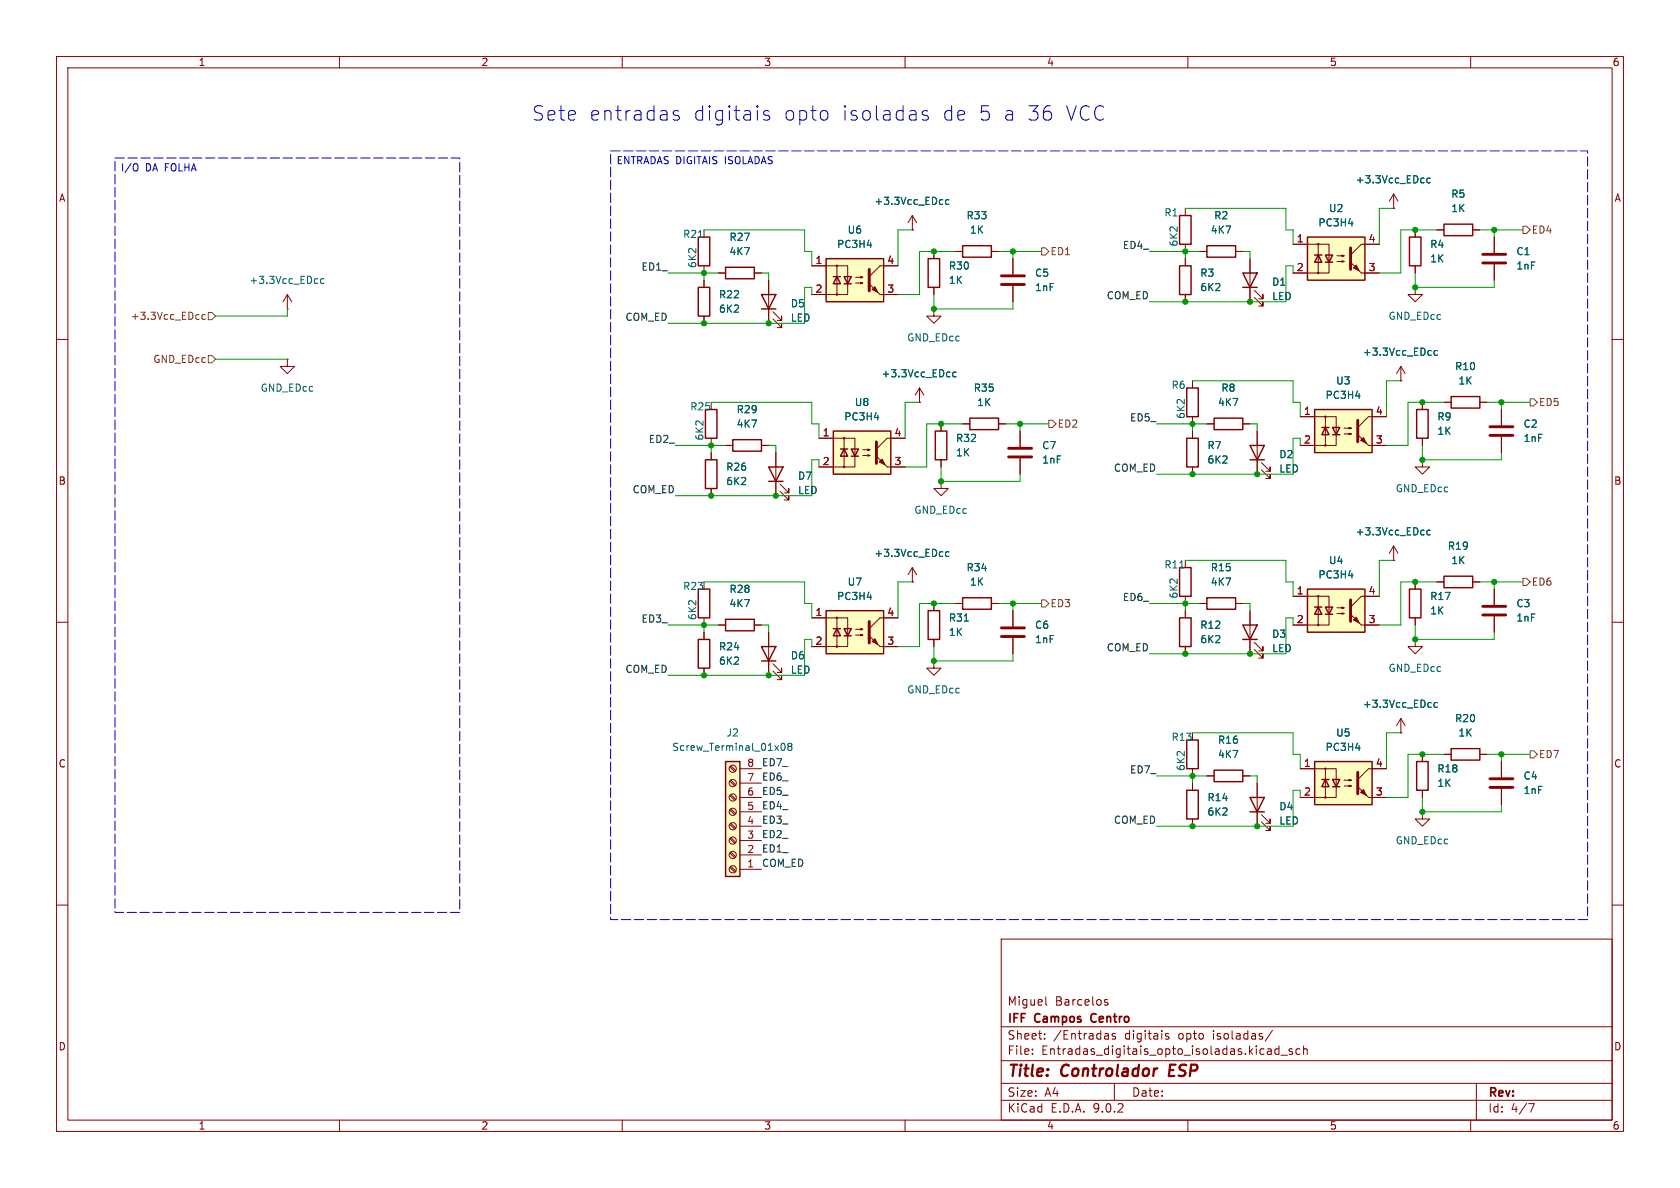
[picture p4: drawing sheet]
<svg xmlns="http://www.w3.org/2000/svg" width="297mm" height="210mm" viewBox="0 0 297 210" stroke-linecap="round" stroke-linejoin="round" font-family="sans-serif">
<g fill="none" stroke="#840000" stroke-width=".18">
<path d="M10 10h277v190h-277zM12 12h273v186h-273zM60 10v2M110 10v2M160 10v2M210 10v2M260 10v2M221 45.7v7.6M221.7 52.6l1.6 1.5v-.8v.8h-.8M221.7 51.3l1.6 1.5v-.7v.7h-.8M10 60h2M255.3 71.1h1.2"/>
<path d="M261.6 71.1h1.3M285 60h2M246.4 99.1h.1M246.4 96.5l-.8 1.3M246.4 96.5l.7 1.3M246.4 96.5v2.6M10 110h2M285 110h2M210.8 138.4v1.3M210.8 144.8v1.3M10 160h2M177 166h108v32h-108z"/>
<path d="M184.9 176.2v1.3l.2 .2M195.2 177l.7 .4-.2 .3-.5-.1M195.8 176.8l-.3-.1-.3 .2M285 160h2M60 198v2M110 198v2M160 198v2M177 194.5h108M177 191.5h108M177 187.5h108M177 181.5h108M182.5 186.3v.1"/>
<path d="M182.5 185.5v.1M184.7 183.6v.1M184.7 182.8v.1M195.7 182.7l.3 .2v.8M196 183.6l-.2 .1M196 183.1h-.2M197 191.5v3M197.2 182.8l-.4-.1-.2 .2 .1 .2 .5 .2v.3h-.6M206 183l.7 .4-.2 .3-.5-.1M206.6 182.8l-.4-.1-.2 .2M210 198v2M224.5 185.4l.2 .2v.8"/>
<path d="M224.7 186.3l-.1 .1M224.7 185.8h-.1M225 182.1l-1.3 2M226.1 184.9v1.5M226.1 185.5l-.4-.1-.3 .3v.4l.1 .2h.6M226.5 186.5h1.1M228.5 185.5l-.4-.1-.2 .2 .1 .2 .5 .2v.3h-.6M229.8 185.5l-.4-.1-.3 .3v.4l.1 .2h.6M230.5 185.5l.2-.1 .3 .1 .1 .9M230.5 184.9v1.5M260 198v2M261 191.5v6.5"/>
<path d="M270.2 195.1h1l-.6 1.5"/>
</g>
<path d="M206.9 188.2l-.3 2h1" fill="none" stroke="#840000" stroke-width=".4"/>
<path d="M193 179.4l-.2 .4 .2 .7" fill="none" stroke="#840000" stroke-width=".3"/>
<path d="M219.7 48.3h2.5l-1.2 2.5zM219.7 50.8h2.5M256.5 70.1h5.1v2h-5.1zM209.8 139.7h2v5.1h-2z" fill="none" stroke="#840000" stroke-width=".25"/>
<path d="M252.9 93.8l-.4-.1-.3 .3 .2 .5h.5" fill="none" stroke="#006464" stroke-width=".18"/>
<path d="M231.1 41.9h10.2v7.6h-10.2z" fill="#ffffc2"/>
<path d="M123.4 41.9h2.1v5.1h-2.1zM231.1 41.9h10.2v7.6h-10.2zM232.4 45.1h1.3M233 45.1l.7 1.3h-1.3zM234.3 45.1h1.3l-.7 1.3zM234.3 46.4h1.3M209.8 130.8h2v5.1h-2z" fill="none" stroke="#840000" stroke-width=".25"/>
<g fill="none" stroke="#840000" stroke-width=".18">
<path d="M246.4 36.8h.1M246.4 34.3l-.8 1.3M246.4 34.3l.7 1.3M246.4 34.3v2.5M124.5 40.6v1.3M124.5 47v1.3M228.6 43.2h6.3v5.1h-6.3M233 43.2v5.1M236.3 45.2h1.3l-.4 .1v-.2l.4 .1M236.3 46.2h1.3l-.4 .2v-.3l.4 .1M240.7 48.3h3.1M243.8 43.2h-3.1l-1.9 1.9"/>
<path d="M210.8 135.9v1.3"/>
<circle cx="233" cy="48.3" r=".13"/>
<circle cx="233" cy="43.2" r=".13"/>
</g>
<path d="M238.8 43.8v3.8" fill="none" stroke="#840000" stroke-width=".51"/>
<g fill="#840000" stroke="#840000" stroke-width=".18">
<path d="M239.3 47.4l.5-.5 .5 1z"/>
<path d="M238.8 46.4l1.9 1.9z"/>
</g>
<path d="M252.9 31.5h-.4l-.3 .2 .2 .6h.5M123.5 42h.7" fill="none" stroke="#006464" stroke-width=".18"/>
<path d="M146 45.7h10.2v7.6h-10.2z" fill="#ffffc2"/>
<path d="M146 45.7h10.2v7.6h-10.2zM147.3 48.9h1.3M148 48.9l.6 1.3h-1.3zM149.2 48.9h1.3l-.6 1.3zM149.2 50.2h1.3M250.4 134.6h2.1v5.1h-2.1z" fill="none" stroke="#840000" stroke-width=".25"/>
<g fill="none" stroke="#840000" stroke-width=".18">
<path d="M143.5 47h6.4v5.1h-6.4M148 47v5.1M151.3 49h1.2l-.4 .1v-.2l.4 .1M151.3 50h1.2l-.4 .2v-.3l.4 .1M155.6 52.1h3.1M158.7 47h-3.1l-1.9 1.9M251.5 133.4v1.2M251.5 139.7v1.3"/>
<circle cx="148" cy="47" r=".13"/>
<circle cx="148" cy="52.1" r=".13"/>
</g>
<path d="M153.7 47.6v3.8" fill="none" stroke="#840000" stroke-width=".51"/>
<g fill="#840000" stroke="#840000" stroke-width=".18">
<path d="M154.2 51.2l.5-.5 .5 1z"/>
<path d="M153.7 50.2l1.9 1.9z"/>
</g>
<path d="M128.3 134.6h2.5v20.3h-2.5z" fill="#ffffc2"/>
<path d="M128.3 47.2h5v2.1h-5zM249.2 104.1h2v5.1h-2zM255.3 101.9h5v2h-5zM128.3 134.6h2.5v20.3h-2.5z" fill="none" stroke="#840000" stroke-width=".25"/>
<g fill="none" stroke="#840000" stroke-width=".18">
<path d="M127 48.3h1.3M133.3 48.3h1.3M50.8 63.5v1.3h1.3l-1.3 1.2-1.3-1.2h1.3M50.8 63.5h.1M250.2 113v1.3h1.3l-1.3 1.3-1.3-1.3h1.3M250.2 113h.1M250.2 102.9v1.2M250.2 109.2v1.3M254 102.9h1.3M260.3 102.9h1.3M129 138.1l.9 .8M129 135.6l.9 .8"/>
<path d="M129.2 137.9l.9 .9M129.2 135.4l.9 .8M130.8 138.4h3.8M130.8 135.9h3.8M129 153.3l.9 .9M129 150.8l.9 .8M129 148.3l.9 .8M129 145.7l.9 .9M129 143.2l.9 .8M129 140.6l.9 .9M129.2 153.2l.9 .8M129.2 150.6l.9 .9"/>
<path d="M129.2 148.1l.9 .8M129.2 145.5l.9 .9M129.2 143l.9 .8M129.2 140.5l.9 .8M130.8 153.7h3.8M130.8 151.1h3.8M130.8 148.6h3.8M130.8 146.1h3.8M130.8 143.5h3.8M130.8 141h3.8"/>
<circle cx="129.5" cy="138.4" r=".63"/>
<circle cx="129.5" cy="135.9" r=".63"/>
<circle cx="129.5" cy="146" r=".63"/>
<circle cx="129.5" cy="151.1" r=".63"/>
<circle cx="129.5" cy="143.5" r=".63"/>
<circle cx="129.5" cy="141" r=".63"/>
<circle cx="129.5" cy="148.6" r=".63"/>
<circle cx="129.5" cy="153.7" r=".63"/>
</g>
<path d="M138.2 131.5l.2-.1a.68 .68 0 0 1 .4 .6 .68 .68 0 0 1-.4 .7l-.2-.2-.1-.3zM139.5 131.9l-.2-.2 .2-.3h.3l.2 .2-.2 .3M139.5 131.9l-.2 .3v.3l.2 .2 .4-.1 .1-.2v-.2l-.2-.3M139.5 131.9h.3" fill="none" stroke="#006464" stroke-width=".18"/>
<path d="M231.1 104.1h10.2v7.7h-10.2z" fill="#ffffc2"/>
<g fill="none" stroke="#840000" stroke-width=".25">
<path d="M213.4 43.4h5v2.1h-5zM249.2 41.9h2v5.1h-2zM221 78.7h2.5l-1.3 2.6zM221 81.3h2.5M164.1 108h2v5h-2zM170.2 105.7h5.1v2h-5.1zM208.5 109.2h2.1v5.1h-2.1zM219.7 110.5h2.5l-1.2 2.5zM219.7 113h2.5M231.1 104.1h10.2v7.7h-10.2zM232.4 107.3h1.3M233 107.3l.7 1.3h-1.3z"/>
<path d="M234.3 107.3h1.3l-.7 1.3zM234.3 108.6h1.3M214.6 136.1h5.1v2.1h-5.1z"/>
</g>
<g fill="none" stroke="#840000" stroke-width=".18">
<path d="M212.1 44.5h1.3M218.4 44.5h1.3M250.2 40.6v1.3M250.2 47v1.3M222.2 76.2v7.6M223 83.1l1.5 1.5v-.8v.8h-.7M223 81.8l1.5 1.5v-.7v.7h-.7M251.5 81.3v1.3h1.2l-1.2 1.2-1.3-1.2h1.3M251.5 81.3h.1M161.3 102.9h.1M161.3 100.3l-.8 1.3M161.3 100.3l.8 1.3"/>
<path d="M161.3 100.3v2.6M165.1 116.8v1.3h1.3l-1.3 1.3-1.3-1.3h1.3M165.1 116.8h.1M165.1 106.7v1.3M165.1 113v1.3M168.9 106.7h1.3M175.3 106.7h1.2M179.1 108v2.7M179.1 112.8v2.8M209.5 108v1.2M209.5 114.3v1.3M221 108v7.6"/>
<path d="M221.7 114.8l1.6 1.5v-.7v.7h-.8M221.7 113.5l1.6 1.6v-.8v.8h-.8M228.6 105.4h6.3v5.1h-6.3M233 105.4v5.1M236.3 107.4h1.3l-.4 .2v-.3l.4 .1M236.3 108.5h1.3l-.4 .1v-.3l.4 .2M240.7 110.5h3.1M243.8 105.4h-3.1l-1.9 1.9M213.4 137.2h1.2M219.7 137.2h1.3"/>
<circle cx="233" cy="105.4" r=".13"/>
<circle cx="233" cy="110.5" r=".13"/>
</g>
<path d="M177 111h4.1M177 112.5h4.1M238.8 106v3.9" fill="none" stroke="#840000" stroke-width=".51"/>
<g fill="#840000" stroke="#840000" stroke-width=".18">
<path d="M239.3 109.6l.5-.5 .5 1z"/>
<path d="M238.8 108.6l1.9 1.9z"/>
</g>
<path d="M167.8 97.6l-.4-.1-.2 .3 .1 .5h.5M170.5 109.8h.7" fill="none" stroke="#006464" stroke-width=".18"/>
<path d="M232.4 134.6h10.2v7.6h-10.2z" fill="#ffffc2"/>
<g fill="none" stroke="#840000" stroke-width=".25">
<path d="M134.6 52.1h2.6l-1.3 2.5zM134.6 54.6h2.6M208.5 47h2.1v5.1h-2.1zM124.7 72.4h2v5.1h-2zM129.5 77.7h5.1v2.1h-5.1zM209.8 68.6h2v5.1h-2zM214.6 73.9h5.1v2h-5.1zM250.4 72.4h2.1v5.1h-2.1zM135.9 82.6h2.5l-1.2 2.5zM135.9 85.1h2.5M208.5 100.3h2.1v5.1h-2.1zM213.4 105.7h5v2h-5z"/>
<path d="M232.4 134.6h10.2v7.6h-10.2zM233.7 137.8h1.2M234.3 137.8l.6 1.3h-1.2zM235.6 137.8h1.3l-.7 1.3zM235.6 139.1h1.3M256.5 132.3h5.1v2.1h-5.1z"/>
</g>
<g fill="none" stroke="#840000" stroke-width=".18">
<path d="M50.8 54.6h.1M50.8 52.1l-.8 1.2M50.8 52.1l.8 1.2M50.8 52.1v2.5M135.9 49.5v7.7M136.7 56.4l1.5 1.5v-.7v.7h-.8M136.7 55.1l1.5 1.5v-.7v.7h-.8M209.5 45.7v1.3M209.5 52.1v1.2M125.7 71.1v1.3M125.7 77.5v1.2M128.3 78.7h1.2"/>
<path d="M134.6 78.7h1.3M210.8 67.3v1.3M210.8 73.7v1.2M213.4 74.9h1.2M219.7 74.9h1.3M247.6 67.3h.1M247.6 64.8v2.5M247.6 64.8l-.7 1.2M247.6 64.8l.8 1.2M251.5 71.1v1.3M251.5 77.5v1.2M137.2 80v7.6"/>
<path d="M137.9 86.9l1.5 1.5v-.8v.8h-.7M137.9 85.6l1.5 1.5v-.7v.7h-.7M209.5 99.1v1.2M209.5 105.4v1.3M212.1 106.7h1.3M218.4 106.7h1.3M229.9 135.9h6.3v5.1h-6.3M234.3 135.9v5.1M237.6 137.9h1.3l-.4 .1v-.2l.4 .1M237.6 138.9h1.3l-.4 .2v-.3l.4 .1M245.1 135.9h-3.2l-1.9 1.9M247.6 129.5h.1"/>
<path d="M247.6 127l-.7 1.3M247.6 127l.8 1.3M247.6 127v2.5M255.3 133.4h1.2M261.6 133.4h1.3M241.9 141h3.2"/>
<circle cx="234.3" cy="135.9" r=".13"/>
<circle cx="234.3" cy="141" r=".13"/>
</g>
<path d="M240 136.5v3.8" fill="none" stroke="#840000" stroke-width=".51"/>
<g fill="#840000" stroke="#840000" stroke-width=".18">
<path d="M240.5 140.1l.5-.5 .6 1z"/>
<path d="M240 139.1l1.9 1.9z"/>
</g>
<path d="M57.3 49.3h-.4l-.2 .2 .1 .5h.5M254.1 62h-.3l-.3 .2 .1 .5h.5M208.6 100.4h.7M254.1 124.3l-.3-.1-.3 .2 .1 .6h.5" fill="none" stroke="#006464" stroke-width=".18"/>
<path d="M232.4 72.4h10.2v7.6h-10.2z" fill="#ffffc2"/>
<path d="M123.4 50.8h2.1v5.1h-2.1zM232.4 72.4h10.2v7.6h-10.2zM233.7 75.6h1.2M234.3 75.6l.6 1.2h-1.2zM235.6 75.6h1.3l-.7 1.2zM235.6 76.8h1.3M124.7 81.3h2v5.1h-2z" fill="none" stroke="#840000" stroke-width=".25"/>
<g fill="none" stroke="#840000" stroke-width=".18">
<path d="M124.5 49.5v1.3M124.5 55.9v1.3M250.2 50.8v1.3h1.3l-1.3 1.2-1.3-1.2h1.3M250.2 50.8h.1M229.9 73.7h6.3v5h-6.3M234.3 73.7v5M237.6 75.7h1.3l-.4 .1v-.2l.4 .1M237.6 76.7h1.3l-.4 .1v-.2l.4 .1M241.9 78.7h3.2M245.1 73.7h-3.2l-1.9 1.9M125.7 80v1.3M125.7 86.4v1.2"/>
<circle cx="234.3" cy="78.7" r=".13"/>
<circle cx="234.3" cy="73.7" r=".13"/>
</g>
<path d="M240 74.3v3.8" fill="none" stroke="#840000" stroke-width=".51"/>
<g fill="#840000" stroke="#840000" stroke-width=".18">
<path d="M241 77.3l.6 1.1-1.1-.5z"/>
<path d="M240 76.8l1.9 1.9z"/>
</g>
<path d="M147.3 76.2h10.2v7.6h-10.2z" fill="#ffffc2"/>
<path d="M147.3 76.2h10.2v7.6h-10.2zM148.6 79.4h1.3M149.2 79.4l.7 1.2h-1.3zM150.5 79.4h1.3l-.7 1.2zM165.4 76.2h2v5.1h-2zM171.4 73.9h5.1v2h-5.1zM209.8 77.5h2v5.1h-2zM150.5 80.6h1.3" fill="none" stroke="#840000" stroke-width=".25"/>
<g fill="none" stroke="#840000" stroke-width=".18">
<path d="M165.1 54.6v1.3h1.3l-1.3 1.3-1.3-1.3h1.3M165.1 54.6h.1M144.8 77.5h6.3v5.1h-6.3M149.2 77.5v5.1M152.5 79.5h1.3l-.4 .1v-.2l.4 .1M160 77.5h-3.2l-1.9 1.9M162.6 71.1h.1M162.6 68.6l-.8 1.3M162.6 68.6l.7 1.3M162.6 68.6v2.5M166.4 74.9v1.3M170.2 74.9h1.2"/>
<path d="M176.5 74.9h1.3M180.3 76.2v2.8M210.8 76.2v1.3M152.5 80.5h1.3l-.4 .1v-.2l.4 .1M156.8 82.6h3.2M166.4 85.1v1.3h1.2l-1.2 1.2-1.3-1.2h1.3M166.4 85.1h.1M166.4 81.3v1.3M180.3 81v2.8M210.8 82.6v1.2"/>
<circle cx="149.2" cy="77.5" r=".13"/>
<circle cx="149.2" cy="82.6" r=".13"/>
</g>
<path d="M154.9 78.1v3.8M178.3 79.2h4.1M178.3 80.8h4.1" fill="none" stroke="#840000" stroke-width=".51"/>
<g fill="#840000" stroke="#840000" stroke-width=".18">
<path d="M155.4 81.7l.6-.5 .5 1z"/>
<path d="M154.9 80.6l1.9 2z"/>
</g>
<path d="M169 65.8h-.3l-.3 .2 .1 .6h.5" fill="none" stroke="#006464" stroke-width=".18"/>
<path d="M146 108h10.2v7.6h-10.2z" fill="#ffffc2"/>
<g fill="none" stroke="#840000" stroke-width=".25">
<path d="M208.5 38.1h2.1v5.1h-2.1zM255.3 39.6h5v2.1h-5zM164.1 45.7h2v5.1h-2zM170.2 43.4h5.1v2.1h-5.1zM123.4 113h2.1v5.1h-2.1zM123.4 104.1h2.1v5.1h-2.1zM128.3 109.5h5v2h-5zM134.6 114.3h2.6l-1.3 2.5zM134.6 116.8h2.6M146 108h10.2v7.6h-10.2zM147.3 111.1h1.3M148 111.1l.6 1.3h-1.3z"/>
<path d="M149.2 111.1h1.3l-.6 1.3zM149.2 112.4h1.3M221 141h2.5l-1.3 2.5zM221 143.5h2.5"/>
</g>
<g fill="none" stroke="#840000" stroke-width=".18">
<path d="M161.3 38.1l-.8 1.3M161.3 38.1l.8 1.3M161.3 38.1v2.5M209.5 36.8v1.3M246.4 36.8h.1M124.5 49.5v1.3M124.5 55.9v1.3M127 48.3h1.3M133.3 48.3h1.3M135.9 49.5v2.6M135.9 54.6v2.6M143.5 47h2.5"/>
<path d="M143.5 52.1h2.5M156.2 47h2.5M156.2 52.1h2.5M161.3 40.6h.1M165.1 44.5v1.2M165.1 50.8v1.3M168.9 44.5h1.3M175.3 44.5h1.2M179.1 45.7v2.8M179.1 50.5v2.8M209.5 43.2v1.3M209.5 45.7v1.3"/>
<path d="M209.5 52.1v1.2M212.1 44.5h1.3M218.4 44.5h1.3M221 45.7v2.6M221 50.8v2.5M228.6 43.2h2.5M228.6 48.3h2.5M241.3 43.2h2.5M241.3 48.3h2.5M250.2 40.6v1.3M250.2 47v1.3M254 40.6h1.3"/>
<path d="M260.3 40.6h1.3M264.2 41.9v2.8M264.2 46.7v2.8M128.3 78.7h1.2M134.6 78.7h1.3M144.8 77.5h2.5M157.5 77.5h2.5M162.6 71.1h.1M166.4 74.9v1.3M170.2 74.9h1.2M176.5 74.9h1.3M180.3 76.2v2.8"/>
<path d="M210.8 76.2v1.3M213.4 74.9h1.2M219.7 74.9h1.3M222.2 76.2v2.5M229.9 73.7h2.5M229.9 78.7h2.5M242.6 73.7h2.5M242.6 78.7h2.5M247.6 67.3h.1M251.5 71.1v1.3M251.5 77.5v1.2M255.3 71.1h1.2"/>
<path d="M261.6 71.1h1.3M265.4 72.4v2.8M265.4 77.2v2.8M125.7 80v1.3M125.7 86.4v1.2M137.2 80v2.6M137.2 85.1v2.5M144.8 82.6h2.5M157.5 82.6h2.5M166.4 81.3v1.3M180.3 81v2.8M210.8 82.6v1.2"/>
<path d="M222.2 81.3v2.5M246.4 99.1h.1M124.5 109.2v1.3M124.5 111.8v1.2M124.5 118.1v1.3M127 110.5h1.3M133.3 110.5h1.3M135.9 111.8v7.6M136.7 118.6l1.5 1.5v-.7v.7h-.8M136.7 117.3l1.5 1.6v-.8v.8h-.8M143.5 109.2h6.4v5.1h-6.4M148 109.2v5.1"/>
<path d="M151.3 111.3h1.2l-.4 .1v-.3l.4 .2M151.3 112.3h1.2l-.4 .1v-.3l.4 .2M155.6 114.3h3.1M158.7 109.2h-3.1l-1.9 1.9M161.3 102.9h.1M165.1 106.7v1.3M165.1 113v1.3M168.9 106.7h1.3M175.3 106.7h1.2M179.1 108v2.7M179.1 112.8v2.8M209.5 108v1.2"/>
<path d="M209.5 114.3v1.3M212.1 106.7h1.3M218.4 106.7h1.3M221 108v2.5M221 113v2.6M228.6 110.5h2.5M228.6 105.4h2.5M241.3 110.5h2.5M241.3 105.4h2.5M250.2 102.9v1.2M250.2 109.2v1.3M254 102.9h1.3"/>
<path d="M260.3 102.9h1.3M264.2 104.1v2.8M264.2 109v2.8M210.8 138.4v1.3M213.4 137.2h1.2M219.7 137.2h1.3M222.2 138.4v7.7M229.9 135.9h2.5M242.6 135.9h2.5M247.6 129.5h.1M251.5 133.4v1.2M251.5 139.7v1.3"/>
<path d="M255.3 133.4h1.2M261.6 133.4h1.3M265.4 134.6v2.8M265.4 139.4v2.8M210.8 144.8v1.3M223 145.3l1.5 1.5v-.7v.7h-.7M223 144l1.5 1.5v-.7v.7h-.7M229.9 141h2.5M242.6 141h2.5M251.5 143.5v1.3h1.2l-1.2 1.3-1.3-1.3h1.3M251.5 143.5h.1"/>
<circle cx="148" cy="109.2" r=".13"/>
<circle cx="148" cy="114.3" r=".13"/>
</g>
<path d="M177 48.8h4.1M177 50.3h4.1M262.1 45h4.1M262.1 46.5h4.1M263.4 75.4h4.1M263.4 77h4.1M153.7 109.9v3.8M262.1 107.2h4.1M262.1 108.7h4.1M263.4 137.7h4.1M263.4 139.2h4.1" fill="none" stroke="#840000" stroke-width=".51"/>
<g fill="#840000" stroke="#840000" stroke-width=".18">
<path d="M154.2 113.4l.5-.5 .5 1z"/>
<path d="M153.7 112.4l1.9 1.9z"/>
</g>
<path d="M167.8 35.4l-.4-.1-.2 .2 .1 .6h.5M252.9 31.5h-.4l-.3 .2 .2 .6h.5M169 65.8h-.3l-.3 .2 .1 .6h.5M254.1 62h-.3l-.3 .2 .1 .5h.5M167.8 97.6l-.4-.1-.2 .3 .1 .5h.5M252.9 93.8l-.4-.1-.3 .3 .2 .5h.5M170.5 109.8h.7M254.1 124.3l-.3-.1-.3 .2 .1 .6h.5" fill="none" stroke="#006464" stroke-width=".18"/>
<path d="M36.3 55.7l-.4-.1-.2 .3 .1 .5h.5M36.8 55.2h.7l.6 .7-.6 .6h-.7zM184.1 43.8h.7l.6 .7-.6 .6h-.7zM269.2 40h.7l.6 .6-.6 .7h-.7zM36.8 62.9h.7l.6 .6-.6 .6h-.7zM185.4 74.3h.7l.6 .6-.6 .7h-.7zM270.5 70.5h.6l.7 .6-.7 .7h-.6zM184.1 106h.7l.6 .7-.6 .6h-.7zM269.2 102.2h.7l.6 .7-.6 .6h-.7zM270.5 132.7h.6l.7 .7-.7 .6h-.6z" fill="none" stroke="#725600" stroke-width=".18"/>
<g fill="none" stroke="#009600" stroke-width=".18">
<path d="M209.5 36.8h17.8v3.8h1.3v2.6M246.4 36.8h-2.6v6.4M50.8 54.6v1.3h-12.7M118.1 48.3h8.9M124.5 40.6h17.7v3.9h1.3v2.5M124.5 48.3v1.2M134.6 48.3h1.3v1.2M143.5 50.8h-1.3v6.4h-24.1M161.3 40.6h-2.6v6.4M165.1 52.1v2.5h14v-1.3M168.9 44.5h-6.3v7.6h-3.9M176.5 44.5h7.6"/>
<path d="M179.1 44.5v1.2M203.2 44.5h8.9M209.5 44.5v1.2M219.7 44.5h1.3v1.2M228.6 47h-1.3v6.3h-24.1M250.2 48.3v2.5h14v-1.3M254 40.6h-6.4v7.7h-3.8M261.6 40.6h7.6M264.2 40.6v1.3M38.1 63.5h12.7M119.4 78.7h8.9M125.7 71.1h17.8v3.8h1.3v2.6"/>
<path d="M125.7 78.7v1.3M135.9 78.7h1.3v1.3M162.6 71.1h-2.6v6.4M170.2 74.9h-6.4v7.7h-3.8M177.8 74.9h7.6M180.3 74.9v1.3M204.5 74.9h8.9M210.8 67.3h17.8v3.8h1.3v2.6M210.8 74.9v1.3M221 74.9h1.2v1.3M229.9 77.5h-1.3v6.3h-24.1M247.6 67.3h-2.5v6.4"/>
<path d="M251.5 78.7v2.6h13.9v-1.3M255.3 71.1h-6.4v7.6h-3.8M262.9 71.1h7.6M265.4 71.1v1.3M144.8 81.3h-1.3v6.3h-24.1M166.4 82.6v2.5h13.9v-1.3M209.5 99.1h17.8v3.8h1.3v2.5M246.4 99.1h-2.6v6.3M118.1 110.5h8.9M124.5 102.9h17.7v3.8h1.3v2.5M124.5 110.5v1.3M134.6 110.5h1.3v1.3"/>
<path d="M143.5 113h-1.3v6.4h-24.1M161.3 102.9h-2.6v6.3M165.1 114.3v2.5h14v-1.2M168.9 106.7h-6.3v7.6h-3.9M176.5 106.7h7.6M179.1 106.7v1.3M203.2 106.7h8.9M209.5 106.7v1.3M219.7 106.7h1.3v1.3M228.6 109.2h-1.3v6.4h-24.1M250.2 110.5v2.5h14v-1.2M254 102.9h-6.4v7.6h-3.8"/>
<path d="M261.6 102.9h7.6M264.2 102.9v1.2M204.5 137.2h8.9M210.8 129.5h17.8v3.9h1.3v2.5M210.8 137.2v1.2M221 137.2h1.2v1.2M229.9 139.7h-1.3v6.4h-24.1M247.6 129.5h-2.5v6.4M255.3 133.4h-6.4v7.6h-3.8M262.9 133.4h7.6M265.4 133.4v1.2M251.5 141v2.5h13.9v-1.3"/>
</g>
<path d="M20.3 27.9h61v133.4h-61zM107.9 26.7h172.8v135.9h-172.8z" fill="none" stroke="#0000c2" stroke-width=".18" stroke-dasharray="1.7 .6"/>
<path d="M120 19.7l-.6-.2-.4 .4 .1 .4 .9 .2 .1 .3-.1 .3-.3 .1-.7-.1M136 19.7l-.7-.2-.3 .4 .1 .4 .9 .2 .1 .3-.1 .3-.3 .1-.7-.1M164 19.7l-.6-.2-.4 .4 .2 .4 .8 .2 .1 .3-.1 .3-.2 .1-.8-.1M24.1 28.9l.1 .1a.81 .81 0 0 1-.1 1.2" fill="none" stroke="#0000c2" stroke-width=".18"/>
<g fill="#009600" stroke="#009600" stroke-width=".18">
<circle cx="210.8" cy="146.1" r=".46"/>
<circle cx="210.8" cy="137.2" r=".46"/>
<circle cx="222.2" cy="146.1" r=".46"/>
<circle cx="209.5" cy="115.6" r=".46"/>
<circle cx="251.5" cy="143.5" r=".46"/>
<circle cx="251.5" cy="133.4" r=".46"/>
<circle cx="250.2" cy="102.9" r=".46"/>
<circle cx="250.2" cy="113" r=".46"/>
<circle cx="221" cy="115.6" r=".46"/>
<circle cx="265.4" cy="133.4" r=".46"/>
<circle cx="251.5" cy="71.1" r=".46"/>
<circle cx="250.2" cy="50.8" r=".46"/>
<circle cx="264.2" cy="102.9" r=".46"/>
<circle cx="265.4" cy="71.1" r=".46"/>
<circle cx="251.5" cy="81.3" r=".46"/>
<circle cx="210.8" cy="83.8" r=".46"/>
<circle cx="221" cy="53.3" r=".46"/>
<circle cx="210.8" cy="74.9" r=".46"/>
<circle cx="222.2" cy="83.8" r=".46"/>
<circle cx="264.2" cy="40.6" r=".46"/>
<circle cx="250.2" cy="40.6" r=".46"/>
<circle cx="179.1" cy="44.5" r=".46"/>
<circle cx="135.9" cy="57.2" r=".46"/>
<circle cx="180.3" cy="74.9" r=".46"/>
<circle cx="165.1" cy="54.6" r=".46"/>
<circle cx="165.1" cy="44.5" r=".46"/>
<circle cx="124.5" cy="57.2" r=".46"/>
<circle cx="137.2" cy="87.6" r=".46"/>
<circle cx="165.1" cy="116.8" r=".46"/>
<circle cx="125.7" cy="87.6" r=".46"/>
<circle cx="125.7" cy="78.7" r=".46"/>
<circle cx="135.9" cy="119.4" r=".46"/>
<circle cx="165.1" cy="106.7" r=".46"/>
<circle cx="209.5" cy="44.5" r=".46"/>
<circle cx="166.4" cy="85.1" r=".46"/>
<circle cx="209.5" cy="106.7" r=".46"/>
<circle cx="179.1" cy="106.7" r=".46"/>
<circle cx="166.4" cy="74.9" r=".46"/>
<circle cx="209.5" cy="53.3" r=".46"/>
<circle cx="124.5" cy="110.5" r=".46"/>
<circle cx="124.5" cy="48.3" r=".46"/>
<circle cx="124.5" cy="119.4" r=".46"/>
</g>
<g font-size="3.5" fill="#0000c2">
<text x="94" y="21.6">Sete</text>
<text x="104.1" y="21.6">entradas</text>
<text x="122.4" y="21.6">digitais</text>
<text x="138.4" y="21.6">opto</text>
<text x="148.6" y="21.6">isoladas</text>
<text x="166.3" y="21.6">de 5 a 36</text>
<text x="187.9" y="21.6">VCC</text>
</g>
<g font-size="2.8" fill="#840000">
<text x="178" y="190.9">Title:</text>
<text x="187.7" y="190.9">Controlador</text>
<text x="207.5" y="190.9">ESP</text>
</g>
<g font-size="2.1" fill="#840000">
<text x="178" y="178">Miguel</text>
<text x="186.5" y="178">Barcelos</text>
<text x="178" y="184">Sheet:</text>
<text x="178" y="181.2">IFF</text>
<text x="183" y="181.2">Campos</text>
<text x="186.2" y="184">/Entradas</text>
<text x="193.6" y="181.2">Centro</text>
<text x="198.9" y="184">digitais</text>
<text x="208.5" y="184">opto</text>
<text x="214.7" y="184">isoladas/</text>
<text x="178" y="186.7">File:</text>
<text x="184.1" y="186.7">Entradas_digitais_opto_isoladas.kicad_sch</text>
<text x="178" y="196.9">KiCad</text>
<text x="178" y="194.1">Size:</text>
<text x="184.7" y="194.1">A4</text>
<text x="185.7" y="196.9">E.D.A.</text>
<text x="193.3" y="196.9">9.0.2</text>
<text x="200" y="194.1">Date:</text>
<text x="263" y="194.3">Rev:</text>
<text x="263" y="196.9">Id:</text>
<text x="267.1" y="196.9">4/7</text>
</g>
<g font-size="1.8" fill="#840000">
<text x="35" y="11.9">1</text>
<text x="85" y="11.9">2</text>
<text x="135" y="11.9">3</text>
<text x="185" y="11.9">4</text>
<text x="235" y="11.9">5</text>
<text x="285" y="11.9">6</text>
<text x="10.3" y="35.9">A</text>
<text x="285.3" y="35.9">A</text>
<text x="10.3" y="85.9">B</text>
<text x="285.3" y="85.9">B</text>
<text x="10.3" y="135.9">C</text>
<text x="285.3" y="135.9">C</text>
<text x="10.3" y="185.9">D</text>
<text x="285.3" y="185.9">D</text>
<text x="35" y="199.9">1</text>
<text x="85" y="199.9">2</text>
<text x="135" y="199.9">3</text>
<text x="185" y="199.9">4</text>
<text x="235" y="199.9">5</text>
<text x="285" y="199.9">6</text>
</g>
<g font-size="1.8" fill="#0000c2">
<text x="108.9" y="29.3">ENTRADAS DIGITAIS ISOLADAS</text>
<text x="21.3" y="30.6">I/O</text>
<text x="25.7" y="30.6">DA FOLHA</text>
</g>
<g font-size="1.8" fill="#006464">
<text x="239.6" y="32.6">+3.3Vcc_EDcc</text>
<text x="256.5" y="35.2">R5</text>
<text x="149.8" y="41.5">U6</text>
<text x="154.5" y="36.4">+3.3Vcc_EDcc</text>
<text x="170.8" y="39">R33</text>
<text x="171.4" y="41.5">1K</text>
<text x="205.7" y="38.5">R1</text>
<text x="214" y="41.5">4K7</text>
<text x="214.6" y="39">R2</text>
<text x="233" y="40.2">PC3H4</text>
<text x="234.8" y="37.7">U2</text>
<text x="256.5" y="37.7">1K</text>
<text x="120.7" y="42.3">R21</text>
<text x="123.3" y="47.5" transform="rotate(-90 123.3 47.5)">6K2</text>
<text x="128.9" y="42.8">R27</text>
<text x="128.9" y="45.3">4K7</text>
<text x="147.9" y="44">PC3H4</text>
<text x="167.6" y="47.9">R30</text>
<text x="208.4" y="43.7" transform="rotate(-90 208.4 43.7)">6K2</text>
<text x="252.7" y="44">R4</text>
<text x="252.7" y="46.6">1K</text>
<text x="268" y="45.3">C1</text>
<text x="268" y="47.9">1nF</text>
<text x="44" y="50.4">+3.3Vcc_EDcc</text>
<text x="127" y="52.9">R22</text>
<text x="167.6" y="50.4">1K</text>
<text x="182.9" y="49.1">C5</text>
<text x="182.9" y="51.7">1nF</text>
<text x="212.1" y="49.1">R3</text>
<text x="212.1" y="51.7">6K2</text>
<text x="224.8" y="50.7">D1</text>
<text x="224.8" y="53.3">LED</text>
<text x="127" y="55.5">6K2</text>
<text x="139.7" y="54.5">D5</text>
<text x="139.7" y="57.1">LED</text>
<text x="245.4" y="56.7">GND_EDcc</text>
<text x="160.3" y="60.6">GND_EDcc</text>
<text x="240.8" y="63.1">+3.3Vcc_EDcc</text>
<text x="257.1" y="65.6">R10</text>
<text x="46" y="69.4">GND_EDcc</text>
<text x="151" y="72">U8</text>
<text x="155.7" y="66.9">+3.3Vcc_EDcc</text>
<text x="172" y="69.4">R35</text>
<text x="172.6" y="72">1K</text>
<text x="207" y="68.9">R6</text>
<text x="215.2" y="72">4K7</text>
<text x="215.8" y="69.4">R8</text>
<text x="234.2" y="70.7">PC3H4</text>
<text x="236.1" y="68.2">U3</text>
<text x="257.7" y="68.2">1K</text>
<text x="121.9" y="72.7">R25</text>
<text x="124.6" y="78" transform="rotate(-90 124.6 78)">6K2</text>
<text x="130.1" y="73.3">R29</text>
<text x="130.1" y="75.8">4K7</text>
<text x="149.2" y="74.5">PC3H4</text>
<text x="209.7" y="74.2" transform="rotate(-90 209.7 74.2)">6K2</text>
<text x="254" y="74.5">R9</text>
<text x="254" y="77.1">1K</text>
<text x="269.2" y="75.8">C2</text>
<text x="128.3" y="83.4">R26</text>
<text x="168.9" y="80.9">1K</text>
<text x="168.9" y="78.3">R32</text>
<text x="184.2" y="79.6">C7</text>
<text x="184.2" y="82.1">1nF</text>
<text x="213.4" y="79.6">R7</text>
<text x="213.4" y="82.1">6K2</text>
<text x="226.1" y="81.2">D2</text>
<text x="226.1" y="83.7">LED</text>
<text x="269.2" y="78.3">1nF</text>
<text x="128.3" y="86">6K2</text>
<text x="141" y="85">D7</text>
<text x="141" y="87.5">LED</text>
<text x="246.6" y="87.2">GND_EDcc</text>
<text x="161.6" y="91">GND_EDcc</text>
<text x="239.6" y="94.8">+3.3Vcc_EDcc</text>
<text x="154.5" y="98.7">+3.3Vcc_EDcc</text>
<text x="170.8" y="101.2">R34</text>
<text x="205.7" y="100.7">R11</text>
<text x="214" y="101.2">R15</text>
<text x="234.8" y="99.9">U4</text>
<text x="255.9" y="97.4">R19</text>
<text x="256.5" y="99.9">1K</text>
<text x="120.7" y="104.5">R23</text>
<text x="128.9" y="105">R28</text>
<text x="128.9" y="107.5">4K7</text>
<text x="147.9" y="106.3">PC3H4</text>
<text x="149.8" y="103.7">U7</text>
<text x="171.4" y="103.7">1K</text>
<text x="208.4" y="105.9" transform="rotate(-90 208.4 105.9)">6K2</text>
<text x="214" y="103.7">4K7</text>
<text x="233" y="102.5">PC3H4</text>
<text x="252.7" y="106.3">R17</text>
<text x="268" y="107.5">C3</text>
<text x="123.3" y="109.7" transform="rotate(-90 123.3 109.7)">6K2</text>
<text x="167.6" y="112.6">1K</text>
<text x="167.6" y="110.1">R31</text>
<text x="182.9" y="111.4">C6</text>
<text x="182.9" y="113.9">1nF</text>
<text x="212.1" y="111.4">R12</text>
<text x="212.1" y="113.9">6K2</text>
<text x="224.8" y="112.9">D3</text>
<text x="252.7" y="108.8">1K</text>
<text x="268" y="110.1">1nF</text>
<text x="127" y="115.2">R24</text>
<text x="127" y="117.7">6K2</text>
<text x="139.7" y="116.8">D6</text>
<text x="139.7" y="119.3">LED</text>
<text x="224.8" y="115.5">LED</text>
<text x="245.4" y="119">GND_EDcc</text>
<text x="160.3" y="122.8">GND_EDcc</text>
<text x="240.8" y="125.3">+3.3Vcc_EDcc</text>
<text x="128.3" y="130.4">J2</text>
<text x="207" y="131.2">R13</text>
<text x="215.2" y="131.7">R16</text>
<text x="236.1" y="130.4">U5</text>
<text x="257.1" y="127.9">R20</text>
<text x="257.7" y="130.4">1K</text>
<text x="118.7" y="132.9">Screw_Terminal_01x08</text>
<text x="209.7" y="136.4" transform="rotate(-90 209.7 136.4)">6K2</text>
<text x="215.2" y="134.2">4K7</text>
<text x="234.2" y="132.9">PC3H4</text>
<text x="254" y="136.8">R18</text>
<text x="213.4" y="141.8">R14</text>
<text x="226.1" y="143.4">D4</text>
<text x="254" y="139.3">1K</text>
<text x="269.2" y="138">C4</text>
<text x="269.2" y="140.6">1nF</text>
<text x="213.4" y="144.4">6K2</text>
<text x="226.1" y="146">LED</text>
<text x="246.6" y="149.5">GND_EDcc</text>
</g>
<g font-size="1.8" fill="#725600">
<text x="270.7" y="41.5">ED4</text>
<text x="185.6" y="45.3">ED1</text>
<text x="23" y="56.7">+3.3Vcc_EDcc</text>
<text x="27" y="64.4">GND_EDcc</text>
<text x="272" y="72">ED5</text>
<text x="186.9" y="75.8">ED2</text>
<text x="185.6" y="107.5">ED3</text>
<text x="270.7" y="103.7">ED6</text>
<text x="272" y="134.2">ED7</text>
</g>
<g font-size="1.8" fill="#0f0f0f">
<text x="113.3" y="47.9">ED1_</text>
<text x="198.4" y="44.1">ED4_</text>
<text x="195.6" y="53">COM_ED</text>
<text x="110.5" y="56.8">COM_ED</text>
<text x="199.7" y="74.6">ED5_</text>
<text x="114.6" y="78.4">ED2_</text>
<text x="196.8" y="83.5">COM_ED</text>
<text x="111.7" y="87.3">COM_ED</text>
<text x="198.4" y="106.3">ED6_</text>
<text x="113.3" y="110.1">ED3_</text>
<text x="110.5" y="119">COM_ED</text>
<text x="195.6" y="115.2">COM_ED</text>
<text x="134.6" y="135.5">ED7_</text>
<text x="199.7" y="136.8">ED7_</text>
<text x="134.6" y="143.2">ED4_</text>
<text x="134.6" y="140.6">ED5_</text>
<text x="134.6" y="138.1">ED6_</text>
<text x="134.6" y="148.2">ED2_</text>
<text x="134.6" y="145.7">ED3_</text>
<text x="196.8" y="145.7">COM_ED</text>
<text x="134.6" y="153.3">COM_ED</text>
<text x="134.6" y="150.8">ED1_</text>
</g>
<g font-size="1.8" fill="#a90000">
<text x="144.1" y="46.7">1</text>
<text x="156.8" y="46.7">4</text>
<text x="229.2" y="42.9">1</text>
<text x="241.9" y="42.9">4</text>
<text x="144.1" y="51.8">2</text>
<text x="156.8" y="51.8">3</text>
<text x="229.2" y="48">2</text>
<text x="241.9" y="48">3</text>
<text x="145.3" y="77.2">1</text>
<text x="158" y="77.2">4</text>
<text x="230.4" y="73.4">1</text>
<text x="243.1" y="73.4">4</text>
<text x="145.3" y="82.3">2</text>
<text x="158" y="82.3">3</text>
<text x="230.4" y="78.5">2</text>
<text x="243.1" y="78.5">3</text>
<text x="229.2" y="105.2">1</text>
<text x="241.9" y="105.2">4</text>
<text x="144.1" y="109">1</text>
<text x="156.8" y="109">4</text>
<text x="229.2" y="110.2">2</text>
<text x="241.9" y="110.2">3</text>
<text x="144.1" y="114">2</text>
<text x="156.8" y="114">3</text>
<text x="132" y="135.6">8</text>
<text x="230.4" y="135.6">1</text>
<text x="243.1" y="135.6">4</text>
<text x="132" y="143.3">5</text>
<text x="132" y="140.7">6</text>
<text x="132" y="138.2">7</text>
<text x="230.4" y="140.7">2</text>
<text x="243.1" y="140.7">3</text>
<text x="132" y="148.3">3</text>
<text x="132" y="145.8">4</text>
<text x="132" y="153.4">1</text>
<text x="132" y="150.9">2</text>
</g>
</svg>
